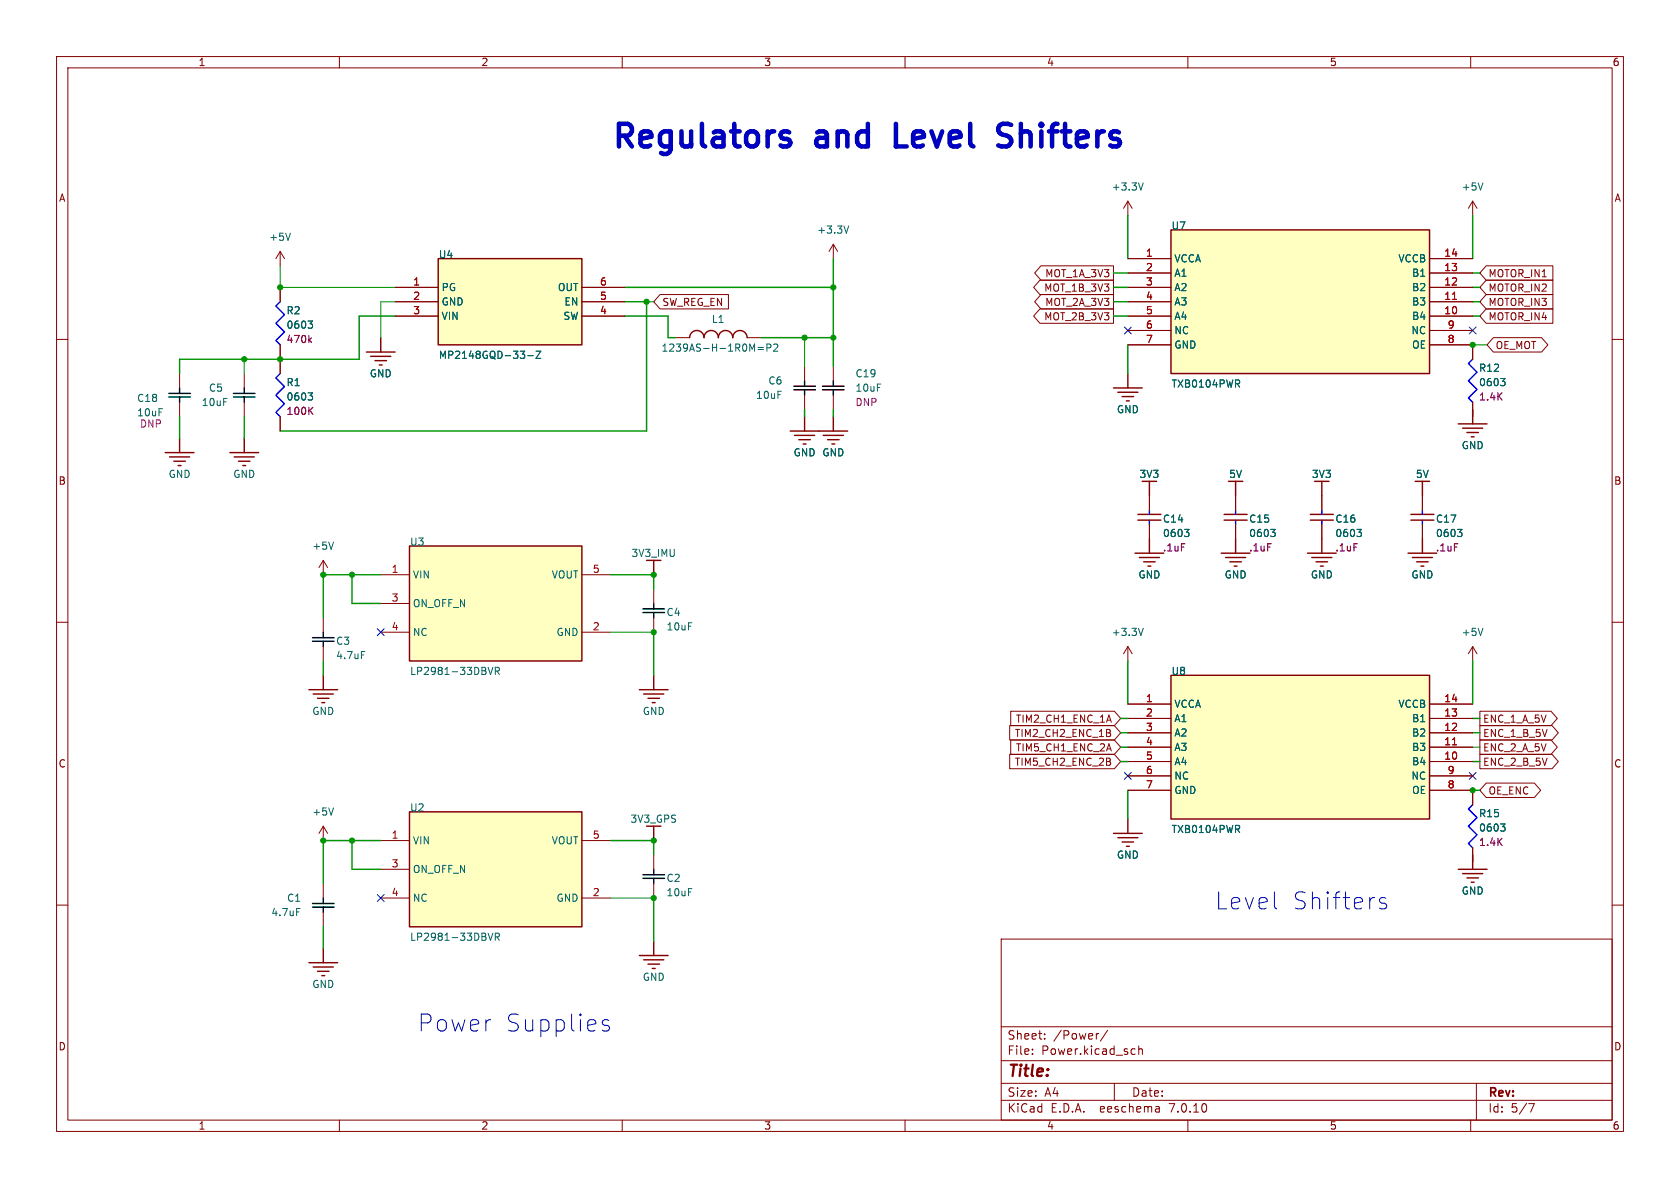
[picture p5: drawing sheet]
<svg xmlns="http://www.w3.org/2000/svg" width="297mm" height="210mm" viewBox="0 0 297 210" stroke-linecap="round" stroke-linejoin="round" font-family="sans-serif">
<g fill="none" stroke="#840000" stroke-width=".18">
<path d="M10 10h277v190h-277zM12 12h273v186h-273zM60 10v2M110 10v2M160 10v2M210 10v2M260 10v2M199.4 35.6l-.8 1.2M199.4 35.6v2.5M199.4 35.6l.8 1.2M260.3 35.6v2.5M260.3 35.6l-.7 1.2"/>
<path d="M260.3 35.6l.8 1.2M10 60h2M49.5 44.5v2.5M49.5 50.8v2.5M49.5 44.5l-.7 1.2M49.5 44.5l.8 1.2M69.8 55.9h7.7M69.8 53.3h7.7M69.8 50.8h7.7M102.9 55.9h7.6M102.9 53.3h7.6M102.9 50.8h7.6"/>
<path d="M116.7 52.1h12.1v2.5h-12.1l-1.1-1.3zM119.4 59.7h2.5M132.1 59.7h2.5M147.3 43.2v2.5M147.3 43.2l-.7 1.3M147.3 43.2l.8 1.3M183.8 49.5h13v2.6h-13l-1.1-1.3zM183.8 54.6h13v2.6h-13l-1.1-1.3zM184 52.1h12.8v2.5h-12.8l-1.1-1.3zM184 47h12.8v2.5h-12.8l-1.1-1.2zM199.4 45.7h7.6M199.4 55.9h7.6"/>
<path d="M199.4 53.3h7.6M199.4 50.8h7.6M199.4 48.3h7.6M199.4 58.4h7.6M252.7 45.7h7.6M252.7 55.9h7.6M252.7 53.3h7.6M252.7 50.8h7.6M252.7 48.3h7.6M252.7 58.4h7.6M262.7 54.6h11.8v2.6h-11.8l-1.1-1.3zM262.7 49.5h11.8v2.6h-11.8l-1.1-1.3z"/>
<path d="M262.7 52.1h11.8v2.5h-11.8l-1.1-1.3zM262.7 47h11.8v2.5h-11.8l-1.1-1.2zM264 59.7h8.5l1.1 1.3-1.1 1.2h-8.5l-1.1-1.2zM285 60h2M31.7 66v2.6M31.7 71.1v2.6M43.2 66v2.6M43.2 71.1v2.6M49.5 61v5M49.5 73.7v2.5M142.2 64.8v2.5M142.2 69.9v2.5"/>
<path d="M147.3 64.8v2.5M147.3 69.9v2.5M199.4 61h7.6M252.7 61h7.6v2.5M260.3 71.1v2.6M57.1 99.1v2.5M57.1 99.1l-.7 1.2M57.1 99.1l.8 1.2M203.2 87.6v2.6M203.2 92.7v2.6M218.4 87.6v2.6M218.4 92.7v2.6"/>
<path d="M233.7 87.6v2.6M233.7 92.7v2.6M251.5 87.6v2.6M251.5 92.7v2.6M10 110h2M57.1 109.2v2.6M57.1 114.3v2.5M67.3 101.6h5.1M67.3 111.8h5.1M67.3 106.7h5.1M102.9 101.6h5M102.9 111.8h5"/>
<path d="M115.6 104.1v2.6M115.6 109.2v2.6M199.4 114.3v2.5M199.4 114.3l-.8 1.3M199.4 114.3l.8 1.3M260.3 114.3v2.5M260.3 114.3l-.7 1.3M260.3 114.3l.8 1.3M285 110h2M178.5 128.3h18.5l1.1 1.2-1.1 1.3h-18.5zM178.5 133.3h18.5l1.1 1.3-1.1 1.3h-18.5zM178.7 125.7h18.3l1.1 1.3-1.1 1.3h-18.3z"/>
<path d="M178.7 130.8h18.3l1.1 1.3-1.1 1.3h-18.3zM196.2 129.6l.1 .2-.1 .3M196.2 134.7l.1 .2-.1 .3M196.2 129.1v.3M196.2 134.1v.4M199.4 124.5h7.6M199.4 134.6h7.6M199.4 132.1h7.6M199.4 129.5h7.6M199.4 127h7.6M199.4 137.2h7.6M199.4 139.7h7.6"/>
<path d="M252.7 139.7h7.6v2.5M252.7 124.5h7.6M252.7 134.6h7.6M252.7 132.1h7.6M252.7 129.5h7.6M252.7 127h7.6M252.7 137.2h7.6M261.6 133.3h12.8l1.1 1.3-1.1 1.3h-12.8zM261.6 130.8h12.6l1.1 1.3-1.1 1.3h-12.6zM261.6 125.7h12.6l1.1 1.3-1.1 1.3h-12.6zM261.6 128.3h12.8l1.1 1.2-1.1 1.3h-12.8zM262.7 138.4h8.6l1.1 1.3-1.1 1.3h-8.6l-1.1-1.3z"/>
<path d="M10 160h2M57.1 146.1l-.7 1.2M57.1 146.1v2.5M57.1 156.2v2.6M57.1 146.1l.8 1.2M67.3 148.6h5.1M67.3 158.8h5.1M67.3 153.7h5.1M102.9 148.6h5M102.9 158.8h5M115.6 151.1v2.6M115.6 156.2v2.6"/>
<path d="M260.3 149.9v2.5M285 160h2M57.1 161.3v2.5M177 166h108v32h-108zM60 198v2M110 198v2M160 198v2M177 194.5h108M177 191.5h108M177 187.5h108M177 181.5h108M182.5 186.3v.1"/>
<path d="M182.5 185.5v.1M184.7 183.6v.1M184.7 182.8v.1M194.2 182.7l-.2 .1M195.8 182.1l-1.3 2M197 191.5v3M200.2 185.4l.5 .1M200.7 186.3l-.5 .1M201.3 185.5l.2-.1 .4 .1 .1 .9M201.3 184.9v1.5M204.9 195.7l.1 .9M205 196.5l-.2 .1"/>
<path d="M205 196h-.2M210 198v2M260 198v2M261 191.5v6.5M270.2 195.1h1l-.6 1.5"/>
</g>
<g fill="#ffffc2" stroke="#ffffc2" stroke-width=".18">
<path d="M207 40.6h45.7v25.4h-45.7z"/>
<path d="M72.4 143.5h30.5v20.3h-30.5z"/>
<path d="M207 119.4h45.7v25.4h-45.7z"/>
<path d="M72.4 96.5h30.5v20.3h-30.5z"/>
<path d="M77.5 45.7h25.4v15.3h-25.4z"/>
</g>
<g fill="none" stroke="#840000" stroke-width=".25">
<path d="M67.3 59.7v2.5M77.5 45.7h25.4v15.3h-25.4zM121.9 59.7a1.27 1.27 0 0 1 1.3-1.3 1.27 1.27 0 0 1 1.3 1.3 1.27 1.27 0 0 1 1.2-1.3 1.27 1.27 0 0 1 1.3 1.3 1.27 1.27 0 0 1 1.3-1.3 1.27 1.27 0 0 1 1.2 1.3 1.27 1.27 0 0 1 1.3-1.3 1.27 1.27 0 0 1 1.3 1.3M207 40.6h45.7v25.4h-45.7zM31.7 77.5v2.5M43.2 77.5v2.5M64.8 62.2h5M65.5 63h3.6M66.3 63.8h2M67.1 64.5h.5M139.7 76.2h10.2M140.5 77h3.5"/>
<path d="M141.2 77.7h2.1M142 78.5h.5M142.2 73.7v2.5M145.5 77h3.6M146.3 77.7h2M147.1 78.5h.5M147.3 73.7v2.5M196.8 68.6h5.1M197.6 69.3h3.6M198.4 70.1h2M199.1 70.9h.5M199.4 66v2.6"/>
<path d="M257.8 74.9h5.1M258.6 75.7h3.5M259.3 76.5h2.1M260.1 77.2h.5M260.3 72.4v2.5M29.2 80h5.1M30 80.8h3.5M30.7 81.5h2.1M31.5 82.3h.5M40.6 80h5.1M41.4 80.8h3.6M42.2 81.5h2"/>
<path d="M42.9 82.3h.5M72.4 96.5h30.5v20.3h-30.5zM115.6 99.1v2.5M200.7 97.8h5M201.2 90.9h4M201.2 91.9h4M201.4 98.6h3.6M202.2 99.3h2M203.2 85.1v2.5M203.2 95.3v2.5M215.9 97.8h5.1M216.4 90.9h4.1"/>
<path d="M216.4 91.9h4.1M216.7 98.6h3.5M217.4 99.3h2.1M218.4 85.1v2.5M218.4 95.3v2.5M231.1 97.8h5.1M231.6 90.9h4.1M231.6 91.9h4.1M231.9 98.6h3.6M232.7 99.3h2M233.7 85.1v2.5M233.7 95.3v2.5"/>
<path d="M248.9 97.8h5.1M249.4 90.9h4.1M249.4 91.9h4.1M249.7 98.6h3.5M250.4 99.3h2.1M251.5 85.1v2.5M251.5 95.3v2.5M57.1 119.4v2.5M115.6 119.4v2.5M202.9 100.1h.6M207 119.4h45.7v25.4h-45.7zM218.2 100.1h.5"/>
<path d="M233.4 100.1h.5M251.2 100.1h.5M54.6 121.9h5.1M55.4 122.7h3.5M56.1 123.4h2.1M56.9 124.2h.5M113 121.9h5.1M113.8 122.7h3.5M114.6 123.4h2M115.3 124.2h.5M72.4 143.5h30.5v20.3h-30.5zM115.6 146.1v2.5"/>
<path d="M196.8 147.3h5.1M197.6 148.1h3.6M198.4 148.8h2M199.1 149.6h.5M199.4 144.8v2.5M257.8 153.7h5.1M258.6 154.4h3.5M259.3 155.2h2.1M260.1 156h.5M260.3 151.1v2.6M54.6 170.2h5.1M55.4 170.9h3.5"/>
<path d="M56.1 171.7h2.1M56.9 172.5h.5M57.1 167.6v2.6M113 168.9h5.1M113.8 169.7h3.5M114.6 170.4h2M115.3 171.2h.5M115.6 166.4v2.5"/>
</g>
<path d="M256.8 52.9h.7M256.8 131.7h.7" fill="none" stroke="#a90000" stroke-width=".18"/>
<g fill="none" stroke="#006464" stroke-width=".18">
<path d="M150 39.9l-.4 1.3M202.1 32.3l-.4 1.3M262.2 32.3l-.5 1.3M51.3 41.2l-.4 1.3M54.5 56.8h.8l-.5 .4M55 57.2l.3 .3v.3l-.3 .2M54.5 69.5h.8l-.5 .4M55 69.9l.3 .3v.3l-.3 .2M93.3 62.9h1M94.8 62.1h.8l-.8 1.3h.8M134 61.4h1M134 61.8h1"/>
<path d="M135.6 61.5l.6-.1 .1-.2-.1-.3-.6-.1v1.3M136.8 60.9l.5-.1 .2 .4-.8 .9h.8M218.7 67.8l.5 .6M219 67.2l.2 .2-.2 .4M265.3 66.9h.8l-.4 .5M265.8 67.4l.3 .2v.3l-.3 .3M59 95.8l-.5 1.3M209.4 93.6h.8l-.4 .5M210 94.1l.2 .2v.3l-.2 .3M224.6 93.6h.8l-.4 .5M225.2 94.1l.2 .2v.3l-.2 .3M239.9 93.6h.8l-.5 .5"/>
<path d="M240.4 94.1l.3 .2v.3l-.3 .3M257.7 93.6h.8l-.5 .5M258.2 94.1l.3 .2v.3l-.3 .3M63.9 115.2h.6M86.3 118l.4 1.2 .4-1.2M87.6 118.6h.6l.1-.2-.1-.3-.6-.1v1.2M87.9 118.6l.4 .6M202.1 111.1l-.4 1.2M262.2 111.1l-.5 1.2M59 142.8l-.5 1.3M218.7 146.6l.5 .6M219 146l.2 .1-.2 .4"/>
<path d="M265.3 145.7h.8l-.4 .4M265.8 146.1l.3 .3v.3l-.3 .2M52.4 160.6h.6M86.3 165l.4 1.2 .4-1.2M87.6 165.6h.6l.1-.2-.1-.3-.6-.1v1.2M87.9 165.6l.4 .6"/>
</g>
<g fill="none" stroke="#000" stroke-width=".25">
<path d="M29.8 70.2h3.9M29.8 69.5h3.9M31.7 68.6v.9M31.7 70.2v.9M41.3 70.2h3.8M41.3 69.5h3.8M43.2 68.6v.9M43.2 70.2v.9M140.3 68.9h3.8M140.3 68.3h3.8M142.2 67.3v1M142.2 68.9v1"/>
<path d="M145.4 68.9h3.8M145.4 68.3h3.8M147.3 67.3v1M147.3 68.9v1M55.2 113.4h3.9M55.2 112.7h3.9M57.1 111.8v.9M57.1 113.4v.9M113.7 108.3h3.8M113.7 107.6h3.8M115.6 106.7v.9M115.6 108.3v.9"/>
<path d="M55.2 159.7h3.9M57.1 158.8v.9M113.7 155.3h3.8M113.7 154.6h3.8M115.6 153.7v.9M115.6 155.3v.9M55.2 160.3h3.9M57.1 160.3v1"/>
</g>
<path d="M49.5 53.3l-.7 .8 1.5 1.5-1.5 1.6 1.5 1.5-1.5 1.5 .7 .8M49.5 66l-.7 .8 1.5 1.5-1.5 1.6 1.5 1.5-1.5 1.5 .7 .8M260.3 63.5l-.7 .8 1.5 1.5-1.5 1.5 1.5 1.5-1.5 1.6 .7 .7M203.2 90.2v.7M203.2 91.9v.8M218.4 90.2v.7M218.4 91.9v.8M233.7 90.2v.7M233.7 91.9v.8M251.5 90.2v.7M251.5 91.9v.8M260.3 142.2l-.7 .8 1.5 1.5-1.5 1.6 1.5 1.5-1.5 1.5 .7 .8" fill="none" stroke="#00f" stroke-width=".25"/>
<path d="M55.1 59.7l-.5 .5M54.7 60.1l.4 .5M54.8 72.5l.5 .8M55.3 72l-.7 .7" fill="none" stroke="#840084" stroke-width=".18"/>
<path d="M245 158.8l-.7-.1-.3 .1-.1 .3 .1 .4 1 .3 .2 .3-.2 .4-.3 .2h-.5l-.3-.2M107.6 180.4l-.7-.1-.3 .1-.1 .3 .1 .4 1 .3 .2 .3-.2 .4-.3 .2h-.5l-.3-.2" fill="none" stroke="#0000c2" stroke-width=".18"/>
<path d="M138.6 24.6h.5l.4 .1 .2 .6-.2 .4-.4 .2h-.7M138.6 23.2h.5l.4 .2M158.4 21.9v4h1.9M176.5 25.7l.5 .2h1l.4-.2M178.8 22.1l-.6-.2h-1a.97 .97 0 0 0-.7 .9 .97 .97 0 0 0 .7 1l1.2 .4" fill="none" stroke="#0000c2" stroke-width=".8"/>
<g fill="none" stroke="#009600" stroke-width=".25">
<path d="M199.4 38.1v7.6M260.3 38.1v7.6M69.8 55.9h-6.3v7.6h-31.8v2.5M110.5 53.3h3.8v22.9h-64.8M110.5 55.9h7.6v3.8h1.3M110.5 50.8h36.8M134.6 59.7h12.7M147.3 45.7v19.1M196.8 53.3h2.6M196.8 55.9h2.6M196.8 48.3h2.6M196.8 50.8h2.6"/>
<path d="M260.3 53.3h1.3M260.3 55.9h1.3M260.3 48.3h1.3M260.3 50.8h1.3M31.7 73.7v3.8M43.2 73.7v3.8M142.2 72.4v1.3M147.3 72.4v1.3M199.4 61v5M57.1 116.8v2.6M62.2 101.6v5.1h5.1M67.3 101.6h-10.2v7.6"/>
<path d="M107.9 101.6h7.7v2.5M115.6 111.8v7.6M199.4 116.8v7.7M260.3 116.8v7.7M198.1 134.6h1.3M198.1 132.1h1.3M198.1 129.5h1.3M198.1 127h1.3M199.4 139.7v5.1M260.3 134.6h1.3M260.3 129.5h1.3M260.3 127h1.3"/>
<path d="M260.3 139.7h1.3M62.2 148.6v5.1h5.1M67.3 148.6h-10.2v7.6M107.9 148.6h7.7v2.5M115.6 158.8v7.6M57.1 163.8v3.8"/>
</g>
<path d="M49.5 47v3.8h20.3M69.8 53.3h-2.5v6.4M114.3 53.3h1.3M142.2 59.7v5.1M43.2 63.5v2.5M260.3 72.4v1.3M260.3 61h2.6M107.9 111.8h7.7M260.3 132.1h1.3M107.9 158.8h7.7M260.3 151.1v1.3" fill="none" stroke="#009600" stroke-width=".18"/>
<path d="M198.8 57.8l1.2 1.2M200 57.8l-1.2 1.2M259.7 57.8l1.3 1.2M261 57.8l-1.3 1.2M66.7 111.2l1.2 1.2M67.9 111.2l-1.2 1.2M198.8 136.6l1.2 1.2M200 136.6l-1.2 1.2M259.7 136.6l1.3 1.2M261 136.6l-1.3 1.2M66.7 158.1l1.2 1.3M67.9 158.1l-1.2 1.3" fill="none" stroke="#000084" stroke-width=".18"/>
<g fill="#009600" stroke="#009600" stroke-width=".18">
<circle cx="115.6" cy="158.8" r=".46"/>
<circle cx="115.6" cy="148.6" r=".46"/>
<circle cx="62.2" cy="148.6" r=".46"/>
<circle cx="57.1" cy="148.6" r=".46"/>
<circle cx="260.3" cy="139.7" r=".46"/>
<circle cx="260.3" cy="61" r=".46"/>
<circle cx="147.3" cy="50.8" r=".46"/>
<circle cx="114.3" cy="53.3" r=".46"/>
<circle cx="147.3" cy="59.7" r=".46"/>
<circle cx="142.2" cy="59.7" r=".46"/>
<circle cx="62.2" cy="101.6" r=".46"/>
<circle cx="115.6" cy="101.6" r=".46"/>
<circle cx="57.1" cy="101.6" r=".46"/>
<circle cx="49.5" cy="50.8" r=".46"/>
<circle cx="43.2" cy="63.5" r=".46"/>
<circle cx="49.5" cy="63.5" r=".46"/>
<circle cx="115.6" cy="111.8" r=".46"/>
</g>
<g font-size="5.6" fill="#0000c2">
<text x="107.9" y="26.4">Regulators</text>
<text x="144.6" y="26.4">and</text>
<text x="160.1" y="26.4">Level</text>
<text x="180" y="26.4">Shifters</text>
</g>
<g font-size="4.2" fill="#0000c2">
<text x="214.6" y="161">Level</text>
<text x="228.2" y="161">Shifters</text>
<text x="73.7" y="182.6">Power</text>
<text x="89.1" y="182.6">Supplies</text>
</g>
<text font-size="2.8" fill="#840000" x="178" y="190.9">Title:</text>
<g font-size="2.1" fill="#840000">
<text x="178" y="184">Sheet:</text>
<text x="186.2" y="184">/Power/</text>
<text x="178" y="186.7">File:</text>
<text x="184.1" y="186.7">Power.kicad_sch</text>
<text x="178" y="196.9">KiCad</text>
<text x="178" y="194.1">Size:</text>
<text x="184.7" y="194.1">A4</text>
<text x="185.7" y="196.9">E.D.A.</text>
<text x="194.6" y="196.9">eeschema</text>
<text x="200" y="194.1">Date:</text>
<text x="207" y="196.9">7.0.10</text>
<text x="263" y="194.3">Rev:</text>
<text x="263" y="196.9">Id:</text>
<text x="267.1" y="196.9">5/7</text>
</g>
<g font-size="1.8" fill="#840000">
<text x="35" y="11.9">1</text>
<text x="85" y="11.9">2</text>
<text x="135" y="11.9">3</text>
<text x="185" y="11.9">4</text>
<text x="235" y="11.9">5</text>
<text x="285" y="11.9">6</text>
<text x="10.3" y="35.9">A</text>
<text x="285.3" y="35.9">A</text>
<text x="184.5" y="51.8">MOT_1B_3V3</text>
<text x="184.7" y="49.2">MOT_1A_3V3</text>
<text x="263.1" y="51.8">MOTOR_IN2</text>
<text x="263.1" y="49.2">MOTOR_IN1</text>
<text x="117" y="54.3">SW_REG_EN</text>
<text x="184.5" y="56.8">MOT_2B_3V3</text>
<text x="184.7" y="54.3">MOT_2A_3V3</text>
<text x="263.1" y="56.8">MOTOR_IN4</text>
<text x="263.1" y="54.3">MOTOR_IN3</text>
<text x="264.3" y="61.9">OE_MOT</text>
<text x="10.3" y="85.9">B</text>
<text x="285.3" y="85.9">B</text>
<text x="179.3" y="130.5">TIM2_CH2_ENC_1B</text>
<text x="179.5" y="128">TIM2_CH1_ENC_1A</text>
<text x="262.1" y="128">ENC_1_A_5V</text>
<text x="262.1" y="130.5">ENC_1_B_5V</text>
<text x="10.3" y="135.9">C</text>
<text x="179.3" y="135.6">TIM5_CH2_ENC_2B</text>
<text x="179.5" y="133">TIM5_CH1_ENC_2A</text>
<text x="262.1" y="135.6">ENC_2_B_5V</text>
<text x="262.1" y="133">ENC_2_A_5V</text>
<text x="285.3" y="135.9">C</text>
<text x="263.1" y="140.7">OE_ENC</text>
<text x="10.3" y="185.9">D</text>
<text x="285.3" y="185.9">D</text>
<text x="35" y="199.9">1</text>
<text x="85" y="199.9">2</text>
<text x="135" y="199.9">3</text>
<text x="185" y="199.9">4</text>
<text x="235" y="199.9">5</text>
<text x="285" y="199.9">6</text>
</g>
<g font-size="1.8" fill="#006464">
<text x="196.4" y="33.9">+3.3V</text>
<text x="258.3" y="33.9">+5V</text>
<text x="144.4" y="41.5">+3.3V</text>
<text x="207" y="40.8">U7</text>
<text x="47.5" y="42.8">+5V</text>
<text x="77.5" y="45.9">U4</text>
<text x="207.5" y="46.6">VCCA</text>
<text x="247.1" y="46.6">VCCB</text>
<text x="78" y="51.7">PG</text>
<text x="98.5" y="51.7">OUT</text>
<text x="207.5" y="49.1">A1</text>
<text x="207.5" y="51.7">A2</text>
<text x="249.5" y="51.7">B2</text>
<text x="249.5" y="49.1">B1</text>
<text x="50.6" y="55.8">R2</text>
<text x="50.6" y="58.3">0603</text>
<text x="78" y="54.2">GND</text>
<text x="78" y="56.7">VIN</text>
<text x="99.5" y="56.7">SW</text>
<text x="99.7" y="54.2">EN</text>
<text x="125.7" y="57.3">L1</text>
<text x="207.5" y="54.2">A3</text>
<text x="207.5" y="56.7">A4</text>
<text x="207.5" y="59.3">NC</text>
<text x="249.4" y="59.3">NC</text>
<text x="249.5" y="56.7">B4</text>
<text x="249.5" y="54.2">B3</text>
<text x="77.5" y="63.6">MP2148GQD-33-Z</text>
<text x="116.8" y="62.4">1239AS-H-1R0M=P2</text>
<text x="207.5" y="61.8">GND</text>
<text x="249.5" y="61.8">OE</text>
<text x="261.4" y="65.9">R12</text>
<text x="24.1" y="71.3">C18</text>
<text x="35.6" y="72">10uF</text>
<text x="36.8" y="69.4">C5</text>
<text x="50.6" y="68.5">R1</text>
<text x="50.6" y="71">0603</text>
<text x="65.3" y="66.9">GND</text>
<text x="133.6" y="70.7">10uF</text>
<text x="135.7" y="68.2">C6</text>
<text x="151.1" y="66.9">C19</text>
<text x="151.1" y="69.4">10uF</text>
<text x="207" y="68.7">TXB0104PWR</text>
<text x="261.4" y="68.5">0603</text>
<text x="24.1" y="73.8">10uF</text>
<text x="197.4" y="73.3">GND</text>
<text x="140.2" y="80.9">GND GND</text>
<text x="258.3" y="79.6">GND</text>
<text x="29.7" y="84.7">GND</text>
<text x="41.1" y="84.7">GND</text>
<text x="201.3" y="84.7">3V3</text>
<text x="217.2" y="84.7">5V</text>
<text x="231.8" y="84.7">3V3</text>
<text x="250.2" y="84.7">5V</text>
<text x="205.5" y="92.6">C14</text>
<text x="205.5" y="95.1">0603</text>
<text x="220.7" y="92.6">C15</text>
<text x="220.7" y="95.1">0603</text>
<text x="236" y="92.6">C16</text>
<text x="236" y="95.1">0603</text>
<text x="253.8" y="92.6">C17</text>
<text x="253.8" y="95.1">0603</text>
<text x="55.1" y="97.4">+5V</text>
<text x="72.4" y="96.7">U3</text>
<text x="111.5" y="98.7">3V3_IMU</text>
<text x="72.9" y="102.5">VIN</text>
<text x="72.9" y="107.5">ON_OFF_N</text>
<text x="97.4" y="102.5">VOUT</text>
<text x="201.2" y="102.5">GND</text>
<text x="216.4" y="102.5">GND</text>
<text x="231.6" y="102.5">GND</text>
<text x="249.4" y="102.5">GND</text>
<text x="72.9" y="112.6">NC</text>
<text x="98.3" y="112.6">GND</text>
<text x="117.7" y="109.1">C4</text>
<text x="117.7" y="111.6">10uF</text>
<text x="196.4" y="112.6">+3.3V</text>
<text x="258.3" y="112.6">+5V</text>
<text x="59.3" y="114.2">C3</text>
<text x="59.3" y="116.7">4.7uF</text>
<text x="72.4" y="119.5">LP2981-33DBVR</text>
<text x="207" y="119.5">U8</text>
<text x="207.5" y="125.3">VCCA</text>
<text x="247.1" y="125.3">VCCB</text>
<text x="55.1" y="126.6">GND</text>
<text x="113.5" y="126.6">GND</text>
<text x="207.5" y="127.9">A1</text>
<text x="207.5" y="130.4">A2</text>
<text x="249.5" y="130.4">B2</text>
<text x="249.5" y="127.9">B1</text>
<text x="207.5" y="132.9">A3</text>
<text x="207.5" y="135.5">A4</text>
<text x="249.5" y="135.5">B4</text>
<text x="249.5" y="132.9">B3</text>
<text x="72.4" y="143.6">U2</text>
<text x="207.5" y="138">NC</text>
<text x="207.5" y="140.6">GND</text>
<text x="249.4" y="138">NC</text>
<text x="249.5" y="140.6">OE</text>
<text x="55.1" y="144.4">+5V</text>
<text x="72.9" y="149.5">VIN</text>
<text x="97.4" y="149.5">VOUT</text>
<text x="111.4" y="145.6">3V3_GPS</text>
<text x="207" y="147.5">TXB0104PWR</text>
<text x="261.4" y="144.7">R15</text>
<text x="261.4" y="147.2">0603</text>
<text x="72.9" y="154.5">ON_OFF_N</text>
<text x="197.4" y="152">GND</text>
<text x="50.6" y="159.6">C1</text>
<text x="72.9" y="159.6">NC</text>
<text x="98.3" y="159.6">GND</text>
<text x="117.7" y="156.1">C2</text>
<text x="117.7" y="158.6">10uF</text>
<text x="258.3" y="158.3">GND</text>
<text x="47.9" y="162.2">4.7uF</text>
<text x="72.4" y="166.5">LP2981-33DBVR</text>
<text x="113.5" y="173.6">GND</text>
<text x="55.1" y="174.9">GND</text>
</g>
<g font-size="1.8" fill="#a90000">
<text x="202.5" y="45.5">1</text>
<text x="255.2" y="45.5">14</text>
<text x="73" y="50.5">1</text>
<text x="73" y="53.1">2</text>
<text x="106" y="53.1">5</text>
<text x="106" y="50.5">6</text>
<text x="202.5" y="48">2</text>
<text x="202.5" y="50.5">3</text>
<text x="202.5" y="53.1">4</text>
<text x="255.2" y="53.1">11</text>
<text x="255.2" y="50.5">12</text>
<text x="255.2" y="48">13</text>
<text x="73" y="55.6">3</text>
<text x="106" y="55.6">4</text>
<text x="202.5" y="55.6">5</text>
<text x="202.5" y="58.2">6</text>
<text x="255.2" y="55.6">10</text>
<text x="255.8" y="58.2">9</text>
<text x="202.5" y="60.7">7</text>
<text x="255.8" y="60.7">8</text>
<text x="69.1" y="101.3">1</text>
<text x="104.7" y="101.3">5</text>
<text x="69.1" y="106.4">3</text>
<text x="69.1" y="111.5">4</text>
<text x="104.7" y="111.5">2</text>
<text x="202.5" y="124.2">1</text>
<text x="255.2" y="124.2">14</text>
<text x="202.5" y="126.7">2</text>
<text x="202.5" y="129.3">3</text>
<text x="202.5" y="131.8">4</text>
<text x="255.2" y="131.8">11</text>
<text x="255.2" y="129.3">12</text>
<text x="255.2" y="126.7">13</text>
<text x="202.5" y="134.4">5</text>
<text x="202.5" y="136.9">6</text>
<text x="255.2" y="134.4">10</text>
<text x="255.8" y="136.9">9</text>
<text x="202.5" y="139.4">7</text>
<text x="255.8" y="139.4">8</text>
<text x="69.1" y="148.3">1</text>
<text x="104.7" y="148.3">5</text>
<text x="69.1" y="153.4">3</text>
<text x="69.1" y="158.5">4</text>
<text x="104.7" y="158.5">2</text>
</g>
<g font-size="1.8" fill="#840084">
<text x="50.6" y="60.8">470k</text>
<text x="151.1" y="72">DNP</text>
<text x="261.4" y="71">1.4K</text>
<text x="24.6" y="75.8">DNP</text>
<text x="50.6" y="73.5">100K</text>
<text x="205.5" y="97.7">.1uF</text>
<text x="220.7" y="97.7">.1uF</text>
<text x="236" y="97.7">.1uF</text>
<text x="253.8" y="97.7">.1uF</text>
<text x="261.4" y="149.7">1.4K</text>
</g>
</svg>
